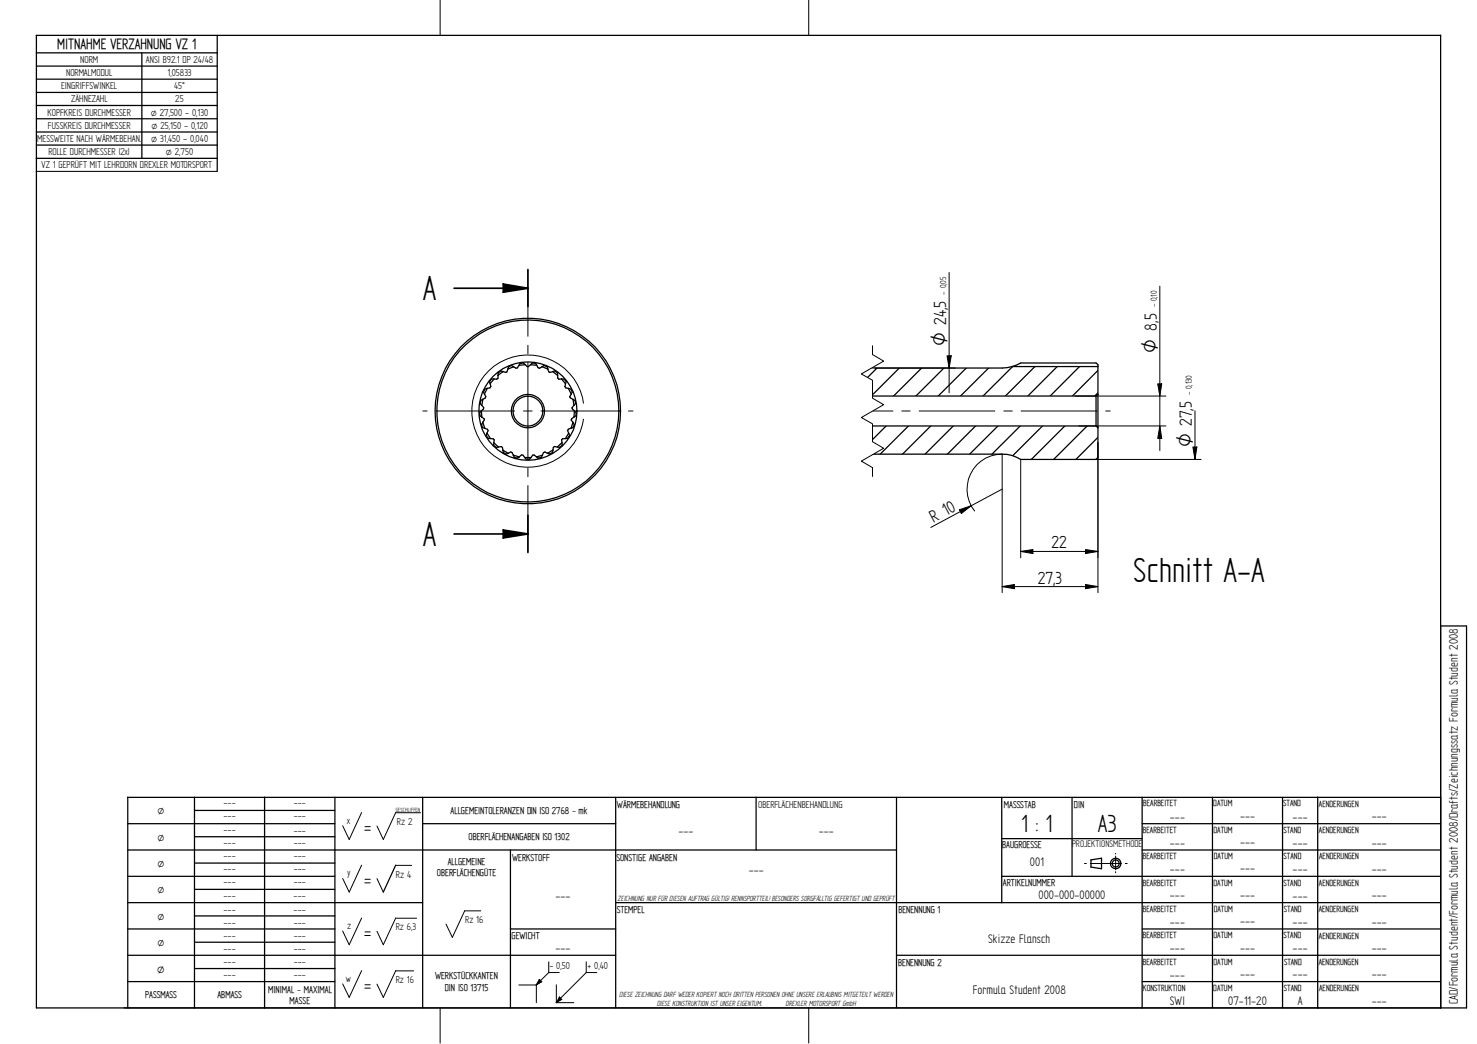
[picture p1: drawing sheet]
<svg xmlns="http://www.w3.org/2000/svg" width="297mm" height="210mm" viewBox="0 0 297 210" stroke-linecap="round" stroke-linejoin="round" font-family="sans-serif">
<g fill="none" stroke="#000" stroke-width=".25">
<path d="M7.3 7.1h282.4v195.5M7.3 7.1v195.5h287.6v-76.7h-5.2M7.3 10.6h36.4M7.3 13.3h36.4M7.3 15.9h36.4M7.3 18.6h36.4M28.5 10.6v21.2M43.7 7.1v27.4M7.3 31.8h36.4M7.3 21.2h36.4M7.3 23.9h36.4M7.3 26.5h36.4"/>
<path d="M7.3 29.2h36.4M97.2 78.8l.5 1-.1 .2M97.5 78.2l.5-.1-.6 1.1M97.5 78.2l-.3 .6M98.4 76.7l.3 1-.2 .3M98.5 78l-.5 .1M98.9 76.2h.5l-.9 1M98.9 76.2l-.4 .5M99.3 76.2h.6M100.2 75v1l-.3 .2M100.7 74.6l.5 .1-1.1 .8M100.7 74.5l-.5 .5"/>
<path d="M101.1 74.7l.6 .2M102 74.8l-.3 .1M102.3 73.7l-.4 1.1M102.9 73.5l.4 .2-1.2 .5M102.9 73.4l-.6 .3M103.2 73.7l.6 .3M104.6 73l-.5 1h-.3M104.6 73.1l.7-.1 .3 .3-1.3 .1M105.6 73.3l.4 .4M106 73.7h.3M107.1 72.9l-.8 .8M107.1 73l.6 .1 .2 .3-1.2-.1"/>
<path d="M107.9 73.4l.3 .6M108.2 73.9l.3 .1M109.4 73.4l-.9 .6M109.4 73.5l.7 .2 .1 .5-1.2-.5M110.1 74.2l.3 .6M110.3 74.7l.3 .2M111.6 74.5l-1 .4M111.6 74.6l.5 .4v.5l-1-.8M112.1 75.4l.1 .6M112.1 76l.3 .2h1l.5 .5-.2 .5-.8-1M113.6 77.7l.2 .3M113.7 77.1l-.1 .6"/>
<path d="M113.7 78l1.1 .2 .3 .6-.3 .4M114.3 78.1l.6 1.1M114.6 79.7l.1 .3M114.7 80l1 .5 .1 .7-.4 .3M114.9 79.2l-.3 .6M173.2 73.3l.8 .4 2.1 .3M175.4 79.6h45M176.7 73.7l-3.5 3.5M181.2 73.7l-6 6M185.7 73.7l-6 6M190.2 73.7l-6.1 6M194.7 73.7l-6.1 6"/>
<path d="M199.2 73.7l-6.1 6M203.5 73.7h17.3M203.7 73.7l-6.1 6M208.2 73.7l-6.1 6M212.7 73.7l-6 6M217.2 73.7l-6.1 6M220.4 72.9l.4 .4v18.7l-.4 .4M220.4 73h-15.1a8 8 0 0 1-3.8 1h-25.5M220.4 79.6v6M220.8 79.3l-.4 .3M220.9 74.4l-5.3 5.3M220.9 78.9l-.8 .8"/>
<path d="M96.5 83.6l.4 .3M96.5 81.1l.4 .4M96.8 82.6l.1 1.3M96.8 82.6l-.3 .3v.7M96.9 83.9l.5 .3v.3l-.3 .4 .4 1.2M96.9 81.5l.4 .5-.1 .2-.4 .4M97 85.9l.5 .2M97.1 80.3l-.4 .2-.1 .7M97.1 84.9l-.2 .4 .1 .7M97.5 86.1l.5 .2 .2 .3-.3 .5M97.6 80l-.5 .3-.2 1.2M97.7 87.5l.5 .6"/>
<path d="M98 87.1l.6 1.1M98 87.1l-.2 .4M98.1 88.1l.5 .1M98.6 88.2h.6l.2 .2-.1 .6 .9 .9M99.2 89.5l.6 .5M99.3 89v.5M100.2 89.9l.6-.1 .2 .2 .1 .5 1.1 .6M100.2 89.9l-.5 .1M101.1 90.5l.1 .5M101.2 90.9l.6 .4M102.2 91.1l-.4 .2M102.7 90.9l.3 .1 .2 .5 1.2 .4"/>
<path d="M102.7 90.8l-.5 .3M103.2 91.5l.2 .4M104.4 91.9l-.3 .2-.7-.2M104.9 91.5h.3l.3 .5h1.3M104.9 91.4l-.5 .5M105.5 91.9l.3 .4M106.8 92l-.3 .3h-.7M107.9 91.8l.3 .3M109.1 91.5l-1.2 .4-.5-.4h-.3l-.3 .5M109.1 91.5l-.2 .4-.7 .2M109.3 91l-.2 .5M109.6 90.8l-.3 .2"/>
<path d="M111.2 90.5l-1.1 .6-.5-.2M111.3 89.9l-.2 1.1-.6 .3-.4-.2M111.5 89.7l-.2 .3M112.1 89.9l.5 .1M112.9 88.4l.2 1.1-.6 .5M113 89l-.9 .9-.6-.1M113.2 88.2l-.3 .2M114.1 86.5l.5 1-.5 .6M114.2 88.1l-.5 .1M114.3 86.3l-.1 .3M114.4 87.1l-.7 1.1h-.5M114.8 86.1l-.5 .2"/>
<path d="M114.8 84.4l.7 .9-.3 .7M115 84.2l-.1 .3M115.1 81.9v.3M115.1 82.2l.8 .7-.1 .7-.4 .3M115.2 80.3l.2 1.2M115.2 84.9l-.4 1.2M115.3 86l-.5 .1M115.4 81.4l-.3 .6M115.4 83.8l-.4 .4M115.5 82.6l-.1 1.3M173.2 91.9l1.8-.5 1.1-.1h25.4a6.7 6.7 0 0 1 3.8 1.1h15.1M175.4 85.6h45"/>
<path d="M178.3 85.6l-2.9 2.8M182.8 85.6l-6.9 6.8M187.2 85.6l-6.8 6.8M191.8 85.6l-6.9 6.8M196.3 85.6l-6.9 6.8M200.7 85.6l-6.8 6.8M205.2 85.6l-6.8 6.8M209.7 85.6l-6.8 6.8M214.2 85.6l-6.8 6.8M218.7 85.6l-6.9 6.8M220.4 85.6l.4 .4M220.9 87.9l-4.6 4.5"/>
<path d="M220.9 92.4h-.1M25.7 160.3h264M25.7 170.9h154.6M25.7 176.2h41.6M25.7 165.6h41.6M25.7 160.3v42.3M39.1 160.3v42.3M39.1 178.8h28.2M39.1 173.5h28.2M39.1 168.2h28.2M39.1 162.9h28.2M53.2 160.3v42.3"/>
<path d="M67.3 160.3v42.3M79.6 173.9l-2.5 5.5M85 160.3v42.3M85 165.6h38.8M102.7 170.9v31.7M123.8 160.3v42.3M152.1 160.3v10.6M180.3 160.3v42.3M201.5 160.3v21.2M201.5 168.6h28.2M201.5 176.2h88.2M215.6 160.3v15.9"/>
<path d="M219.4 172.9l2.1-.3v2.1l-2.1-.4M219.4 172.9v1.4M229.7 160.3v42.3M229.7 170.9h60M229.7 165.6h60M243.8 160.3v42.3M257.9 160.3v42.3M265 160.3v42.3M25.7 181.5h59.3M25.7 192.1h98.1M25.7 186.8h41.6M25.7 197.4h41.6"/>
<path d="M39.1 194.7h28.2M39.1 189.4h28.2M39.1 184.1h28.2M102.7 186.8h21.1M108.1 197l-.2 .2M108.2 197l-.3 .3M108.4 197l-.5 .5M108.5 196.9l.2 .3M108.5 196.9l-.6 1.1M108.5 197l-.6 .6M108.6 197l-.7 .7M108.8 197l-.9 .9"/>
<path d="M108.9 197l-1 1M109 197l-1.1 1.1M109 197.1l-.9 1M109 197.2l-.8 .9M109 197.4l-.6 .7M109 197.5l-.5 .6M109 197.6l-.4 .5M123.8 181.5h165.9M180.3 192.1h109.4M229.7 186.8h60M229.7 197.4h60M112 200.5l-.1 .1"/>
<path d="M112.2 200.5l-.3 .3M112.3 200.5l-.4 .4M112.5 200.4l.2 .3M112.5 200.5l-.6 .6M112.6 200.5l-.7 .7M112.8 200.5l-.9 .9M112.9 200.5l-1 1M113 200.5l-1.1 1.1M113 200.6l-1 1M113 200.7l-.9 .9M113 200.9l-.7 .7M113 201l-.6 .6"/>
<path d="M113 201.1l-.4 .5M113 201.3l-.3 .3"/>
<circle cx="106.2" cy="82.7" r="18.3"/>
<circle cx="106.2" cy="82.6" r="9.9"/>
<circle cx="106.2" cy="82.7" r="18.6"/>
<circle cx="106.2" cy="82.7" r="3.4"/>
<circle cx="106.2" cy="82.7" r="3"/>
<circle cx="224.4" cy="173.6" r="1.05"/>
<circle cx="224.4" cy="173.6" r=".71"/>
</g>
<g fill="none" stroke="#000" stroke-width=".2">
<path d="M88.5 0v7.1M162.6 0v7.1M7.3 34.5h36.4M106.2 58v9.6M190.9 54.8v24.2M233.3 57.5v33.1M106.2 69.4v1.7M106.2 72.9v19.4M175.5 69.5v1.8l2.2 1.3-4.5 2.6 2.3 1.3v3.6l2.2 1.3-4.5 2.5 2.3 1.3v3.6l2.2 1.3-4.5 2.6 2.3 1.3v1.8M176.1 74h16M190.5 71.5h.8l-.4 2.5zM216.2 79.6h18.3"/>
<path d="M232.8 77.2h.8l-.3 2.4zM85 82.6h.9M87.7 82.6h15.8M105.3 82.6h1.7M106.2 94.1v1.7M106.2 97.6v9.8M108.8 82.6h15.8M117.3 81.1a11.3 11.3 0 0 0-17.2-7.9 11.3 11.3 0 0 0 0 19 11.3 11.3 0 0 0 17.2-7.9M126.4 82.6h.9M173.2 82.6h6.4M181.4 82.6h1.6M184.9 82.6h15.2"/>
<path d="M201.5 98.3l-14.3 7.7M201.9 82.6h1.7M205.3 92.4v19.7M205.4 82.6h15.2M217 85.6h17.5M220.4 92.4h21.2M220.8 89v30.2M222.4 82.6h.9M233.3 85.6l.3 2.5h-.8zM239.9 89.9h.8l-.4 2.5zM240.3 82.6v9.8M193 102.5l2.3-.8-2 1.6z"/>
<path d="M196 102.7a7.1 7.1 0 0 1-.8-7.4 7.1 7.1 0 0 1 6.3-4v27.9M201.5 117.9h19.3M201.5 117.9l2.5-.4v.9zM205.2 110.9h15.6M205.3 110.9l2.4-.4v.8zM218.3 110.5l2.5 .4-2.5 .4zM218.3 117.5l2.5 .4-2.5 .5zM72.7 173.9l-2.5 5.5-1.3-2.8M72.7 163.4l-2.5 5.4-1.3-2.8M73.4 177.5h1.1M73.4 166.9h1.1M73.4 176.8h1.1"/>
<path d="M73.4 166.2h1.1M75.8 176.7l1.3 2.7M79.6 174h3.2M79.6 163.4l-2.5 5.4-1.3-2.7M79.6 163.4h5M218.1 173.6h.4M219.3 173.6h6.2M224.4 171.6v.1M224.4 172.1v2.8M224.4 175.3v.2M226.3 173.6h.4M72.7 184.6l-2.5 5.3-1.3-2.7"/>
<path d="M72.7 195.2l-2.5 5.3-1.3-2.7M73.4 188.1h1.1M73.4 198.7h1.1M73.4 187.4h1.1M73.4 198h1.1M79.6 184.6l-2.5 5.3-1.3-2.7M79.6 184.6h4.2M83.2 195.2h-3.6l-2.5 5.3-1.3-2.6M96.7 183.1h-3.2l-2.5 5.4-1.3-2.7M104.3 198h3.6M107.9 198v3.6M108.7 197.2l.3 .2"/>
<path d="M109 197.4l-1.1 .6M110.4 193.4v2.1M110.4 195.5h2.1M110.4 195.5l-2.6 2.5M111.9 198v3.6M117.9 195.5h2.1M117.9 193.4v2.1M117.9 195.5l-6.1 6.1M88.5 202.6v7.1M111.9 201.6h3.5M112.5 200.4l-.6 1.2M112.7 200.7l.3 .3"/>
<path d="M113 200.9l-1.1 .7M162.6 202.6v7.1"/>
</g>
<path d="M91.3 58h14.9M101.2 57.1l5 .9M101.2 57.1v1.7M106.2 54.2v7.4M106.2 58l-5 .8M91.3 107.4h14.9M101.2 106.6l5 .8M101.2 106.5v1.7M106.2 103.6v7.5M106.2 107.4l-5 .8" fill="none" stroke="#000" stroke-width=".34"/>
<path d="M101.2 57.1l5 .9-5 .8zM190.5 71.5h.8l-.4 2.5zM232.8 77.2h.8l-.3 2.4zM233.3 85.6l.3 2.5h-.8zM239.9 89.9h.8l-.4 2.5zM101.2 106.6l5 .8-5 .8zM193 102.5l2.3-.8-2 1.6zM201.5 117.9l2.5-.4v.9zM205.3 110.9l2.4-.4v.8zM218.3 110.5l2.5 .4-2.5 .4zM218.3 117.5l2.5 .4-2.5 .5z" fill="#000"/>
<g font-size="7.9">
<text x="85" y="60.4">A</text>
<text x="85" y="109.8">A</text>
<text x="227.9" y="116.9">Schnitt A-A</text>
</g>
<g font-size="5.7">
<text x="205.4" y="167.3">1 : 1</text>
<text x="220.8" y="167.3">A3</text>
</g>
<g font-size="4">
<text x="187.7" y="105.1" transform="rotate(-28 187.7 105.1)">R 10</text>
<text x="211.5" y="110.3">22</text>
<text x="208.7" y="117.3">27,3</text>
</g>
<g font-size="3.8">
<text x="190.3" y="69.5" transform="rotate(-90 190.3 69.5)">O 24,5</text>
<text x="232.6" y="71" transform="rotate(-90 232.6 71)">O 8,5</text>
<text x="239.7" y="89.9" transform="rotate(-90 239.7 89.9)">O 27,5</text>
</g>
<text font-size="3.4" x="11.5" y="9.9">MITNAHME VERZAHNUNG VZ 1</text>
<g font-size="2.8">
<text x="136.4" y="167.9">---</text>
<text x="164.7" y="167.9">---</text>
<text x="235.3" y="165">---</text>
<text x="249.4" y="164.8">---</text>
<text x="260" y="165">---</text>
<text x="275.9" y="164.9">---</text>
<text x="235.3" y="170.3">---</text>
<text x="249.4" y="170.2">---</text>
<text x="260" y="170.3">---</text>
<text x="275.9" y="170.2">---</text>
<text x="150.6" y="175.6">---</text>
<text x="207.1" y="174.2">001</text>
<text x="235.3" y="175.6">---</text>
<text x="249.4" y="175.3">---</text>
<text x="260" y="175.6">---</text>
<text x="275.9" y="175.6">---</text>
<text x="111.7" y="180.9">---</text>
<text x="208.9" y="180.8">000-000-00000</text>
<text x="235.3" y="180.7">---</text>
<text x="249.4" y="180.8">---</text>
<text x="260" y="180.9">---</text>
<text x="275.9" y="180.8">---</text>
<text x="111.7" y="191.3">---</text>
<text x="198.8" y="189.7">Skizze Flansch</text>
<text x="235.3" y="191.5">---</text>
<text x="235.3" y="186.2">---</text>
<text x="249.4" y="191.5">---</text>
<text x="249.4" y="186.1">---</text>
<text x="260" y="186.2">---</text>
<text x="260" y="191.5">---</text>
<text x="275.9" y="191.4">---</text>
<text x="275.9" y="186.1">---</text>
<text x="31.6" y="195.6">ø</text>
<text x="235.3" y="196.8">---</text>
<text x="249.4" y="196.7">---</text>
<text x="260" y="196.7">---</text>
<text x="275.9" y="196.7">---</text>
<text x="195.6" y="199.9">Formula Student 2008</text>
<text x="235.3" y="202.1">SWI</text>
<text x="247" y="202.1">07-11-20</text>
<text x="261" y="202">A</text>
<text x="275.9" y="202">---</text>
<text x="293.2" y="201.9" transform="rotate(-90 293.2 201.9)">CAD/Formula Student/Formula Student 2008/Drafts/Zeichnungssatz Formula Student 2008</text>
</g>
<g font-size="2.6">
<text x="31.7" y="163.7">ø</text>
<text x="31.7" y="169">ø</text>
<text x="31.7" y="179.6">ø</text>
<text x="31.7" y="174.3">ø</text>
<text x="31.7" y="184.9">ø</text>
<text x="31.7" y="190.2">ø</text>
</g>
<g font-size="2.3">
<text x="12.3" y="17.9">EINGRIFFSWINKEL</text>
<text x="13.3" y="15.3">NORMALMODUL</text>
<text x="16.1" y="12.6">NORM</text>
<text x="29.3" y="12.7">ANSI B92.1 DP 24/48</text>
<text x="33.7" y="15.3">1,05833</text>
<text x="35" y="17.9">45°</text>
<text x="9.6" y="23.2">KOPFKREIS DURCHMESSER</text>
<text x="14.3" y="20.6">ZÄHNEZAHL</text>
<text x="30.3" y="23.2">ø 27,500 - 0,130</text>
<text x="35.3" y="20.6">25</text>
<text x="7.4" y="28.5">MESSWEITE NACH WÄRMEBEHAN.</text>
<text x="9.6" y="25.9">FUSSKREIS DURCHMESSER</text>
<text x="30.4" y="28.5">ø 31,450 - 0,040</text>
<text x="30.5" y="25.9">ø 25,150 - 0,120</text>
<text x="8.4" y="33.8">VZ 1 GEPRÜFT MIT LEHRDORN DREXLER MOTORSPORT</text>
<text x="9.7" y="31.2">ROLLE DURCHMESSER (2x)</text>
<text x="33.4" y="31.2">ø 2,750</text>
<text x="45" y="167.4">---</text>
<text x="45" y="164.8">---</text>
<text x="45" y="162.1">---</text>
<text x="59.1" y="167.6">---</text>
<text x="59.1" y="164.8">---</text>
<text x="59.1" y="162.1">---</text>
<text x="69.8" y="165.7">x</text>
<text x="79.8" y="165.8">Rz 2</text>
<text x="90.6" y="163.6">ALLGEMEINTOLERANZEN DIN ISO 2768 - mk</text>
<text x="124.1" y="162.5">WÄRMEBEHANDLUNG</text>
<text x="152.5" y="162.5">OBERFLÄCHENBEHANDLUNG</text>
<text x="201.9" y="162.4">MASSSTAB</text>
<text x="216" y="162.5">DIN</text>
<text x="45" y="172.7">---</text>
<text x="45" y="170.1">---</text>
<text x="59.1" y="170.1">---</text>
<text x="59.1" y="172.7">---</text>
<text x="90" y="173.9">ALLGEMEINE</text>
<text x="94.2" y="168.9">OBERFLÄCHENANGABEN ISO 1302</text>
<text x="103" y="173.1">WERKSTOFF</text>
<text x="124" y="173.1">SONSTIGE ANGABEN</text>
<text x="201.5" y="170.4">BAUGROESSE</text>
<text x="45" y="178">---</text>
<text x="45" y="175.4">---</text>
<text x="59.1" y="178">---</text>
<text x="59.1" y="175.4">---</text>
<text x="69.8" y="176.1">y</text>
<text x="79.6" y="176.4">Rz 4</text>
<text x="87.9" y="176.2">OBERFLÄCHENGÜTE</text>
<text x="201.7" y="178.2">ARTIKELNUMMER</text>
<text x="45" y="183.5">---</text>
<text x="45" y="180.8">---</text>
<text x="59.1" y="183.5">---</text>
<text x="59.1" y="180.8">---</text>
<text x="93.6" y="185.5">Rz 16</text>
<text x="124" y="183.6">STEMPEL</text>
<text x="180.7" y="183.6">BENENNUNG 1</text>
<text x="45" y="191.4">---</text>
<text x="45" y="188.8">---</text>
<text x="45" y="186.1">---</text>
<text x="59.1" y="191.4">---</text>
<text x="59.1" y="188.8">---</text>
<text x="59.1" y="186.1">---</text>
<text x="69.8" y="186.8">z</text>
<text x="79.6" y="187">Rz 6,3</text>
<text x="102.9" y="188.9">GEWICHT</text>
<text x="45" y="196.7">---</text>
<text x="45" y="194.1">---</text>
<text x="59.1" y="196.7">---</text>
<text x="59.1" y="194.1">---</text>
<text x="69.6" y="197.4">w</text>
<text x="79.6" y="197.6">Rz 16</text>
<text x="87.5" y="196.9">WERKSTÜCKKANTEN</text>
<text x="110.5" y="194.9">- 0,50</text>
<text x="118.1" y="194.9">+ 0,40</text>
<text x="180.6" y="194.3">BENENNUNG 2</text>
<text x="29.2" y="200.7">PASSMASS</text>
<text x="43.7" y="200.7">ABMASS</text>
<text x="53.9" y="199.6">MINIMAL - MAXIMAL</text>
<text x="58.2" y="201.8">MASSE</text>
<text x="89.4" y="199.2">DIN ISO 13715</text>
</g>
<text font-size="2.2" x="215.6" y="170.4">PROJEKTIONSMETHODE</text>
<g font-size="2">
<text x="190.3" y="59.2" transform="rotate(-90 190.3 59.2)">- 0,05</text>
<text x="232.6" y="61.8" transform="rotate(-90 232.6 61.8)">- 0,10</text>
<text x="239.7" y="79.5" transform="rotate(-90 239.7 79.5)">- 0,130</text>
<text x="229.9" y="167.4">BEARBEITET</text>
<text x="229.9" y="162.1">BEARBEITET</text>
<text x="244" y="162.1">DATUM</text>
<text x="244" y="167.6">DATUM</text>
<text x="258.1" y="162">STAND</text>
<text x="258.1" y="167.5">STAND</text>
<text x="265.3" y="167.5">AENDERUNGEN</text>
<text x="265.3" y="162.2">AENDERUNGEN</text>
<text x="229.9" y="172.8">BEARBEITET</text>
<text x="244.1" y="172.7">DATUM</text>
<text x="258.1" y="172.8">STAND</text>
<text x="265.3" y="172.8">AENDERUNGEN</text>
<text x="229.9" y="178.1">BEARBEITET</text>
<text x="244" y="178.1">DATUM</text>
<text x="258.1" y="178.1">STAND</text>
<text x="265.3" y="178.1">AENDERUNGEN</text>
<text x="229.9" y="183.3">BEARBEITET</text>
<text x="244.1" y="183.4">DATUM</text>
<text x="258.2" y="183.4">STAND</text>
<text x="265.2" y="183.4">AENDERUNGEN</text>
<text x="229.9" y="188.6">BEARBEITET</text>
<text x="244" y="188.6">DATUM</text>
<text x="258.1" y="188.6">STAND</text>
<text x="265.3" y="188.7">AENDERUNGEN</text>
<text x="229.9" y="193.9">BEARBEITET</text>
<text x="244" y="193.9">DATUM</text>
<text x="258.2" y="193.9">STAND</text>
<text x="265.2" y="194">AENDERUNGEN</text>
<text x="229.9" y="199.2">KONSTRUKTION</text>
<text x="244" y="199.3">DATUM</text>
<text x="258.2" y="199.3">STAND</text>
<text x="265.3" y="199.3">AENDERUNGEN</text>
</g>
<g font-size="1.7">
<text x="124.2" y="181.1">ZEICHNUNG NUR FÜR DIESEN AUFTRAG GÜLTIG! RENNSPORTTEIL! BESONDERS SORGFÄLLTIG GEFERTIGT UND GEPRÜFT</text>
<text x="124.5" y="200.5">DIESE ZEICHNUNG DARF WEDER KOPIERT NOCH DRITTEN PERSONEN OHNE UNSERE ERLAUBNIS MITGETEILT WERDEN</text>
<text x="132.1" y="202.3">DIESE KONSTRUKTION IST UNSER EIGENTUM.</text>
<text x="158" y="202.3">DREXLER MOTORSPORT GmbH</text>
</g>
<text font-size="1.4" x="79.6" y="163.2">GESCHLIFFEN</text>
</svg>
